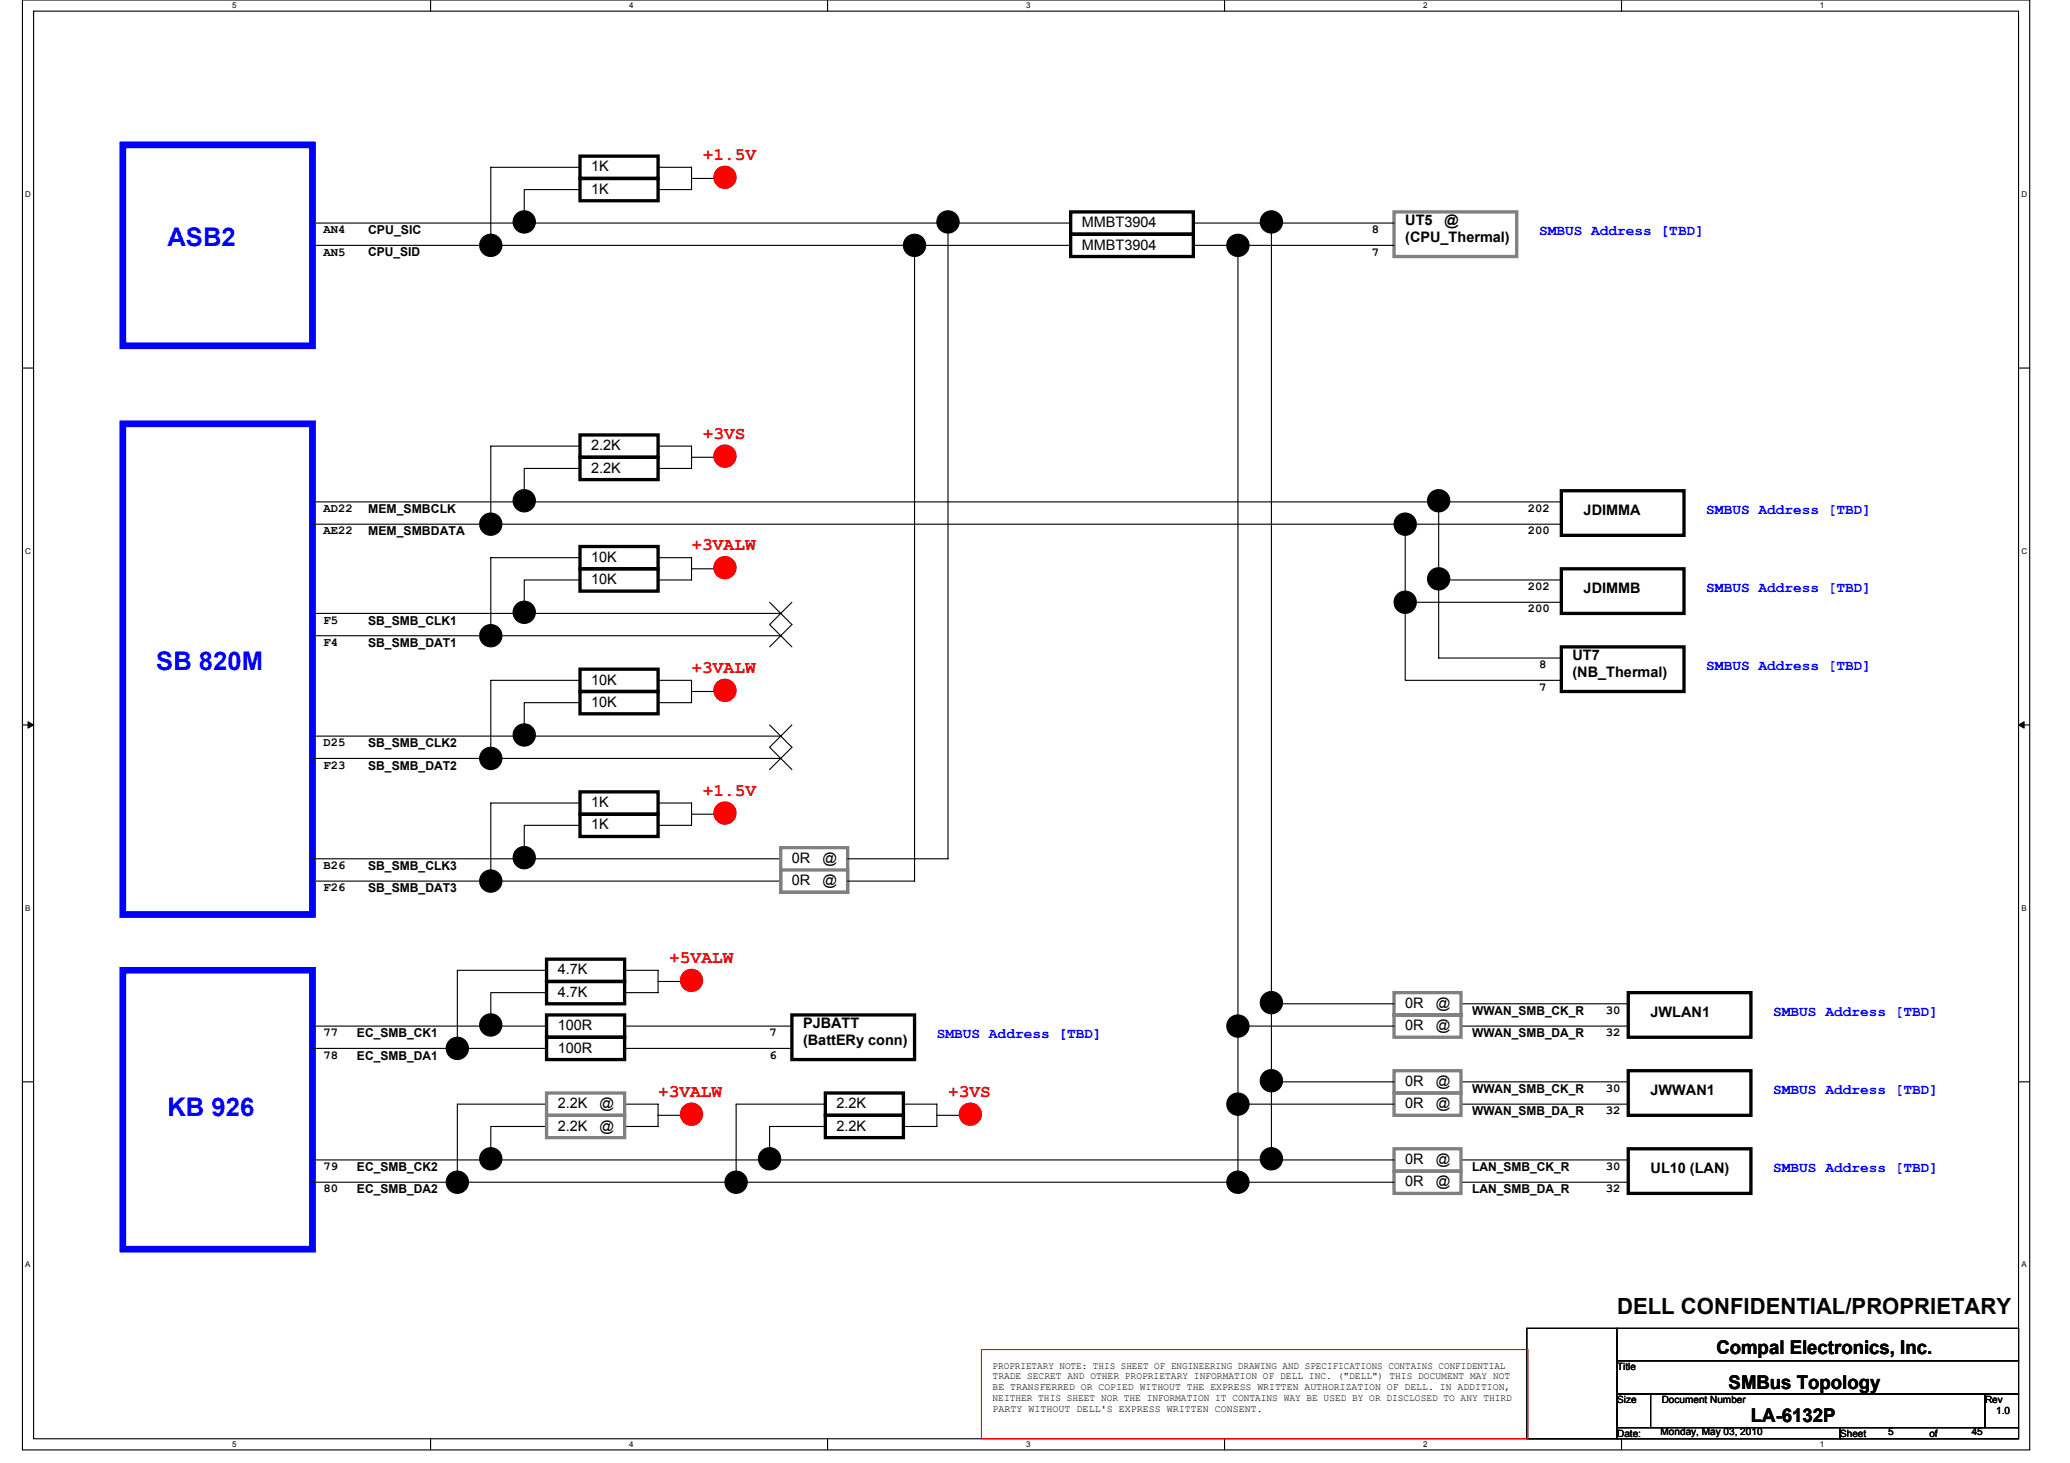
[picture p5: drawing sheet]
<svg xmlns="http://www.w3.org/2000/svg" width="297mm" height="210mm" viewBox="0 0 297 210" stroke-linecap="round" stroke-linejoin="round" font-family="sans-serif">
<path d="M3.2 0h288.1v208h-288.1zM4.8 1.6h284.9v204.8h-284.9z" fill="none" stroke="#000" stroke-width=".16"/>
<g fill="#fff">
<path d="M33.3 .2h.6v1.2h-.6z"/>
<path d="M33.3 206.6h.6v1.3h-.6z"/>
</g>
<path d="M61.8 0v1.6M61.8 206.4v1.6" fill="none" stroke="#000" stroke-width=".16"/>
<g fill="#fff">
<path d="M90.3 .2h.6v1.2h-.6z"/>
<path d="M90.3 206.6h.6v1.3h-.6z"/>
</g>
<path d="M118.8 0v1.6M118.8 206.4v1.6" fill="none" stroke="#000" stroke-width=".16"/>
<g fill="#fff">
<path d="M147.2 .2h.7v1.2h-.7z"/>
<path d="M147.2 206.6h.7v1.3h-.7z"/>
</g>
<path d="M175.7 0v1.6M175.7 206.4v1.6" fill="none" stroke="#000" stroke-width=".16"/>
<g fill="#fff">
<path d="M204.2 .2h.6v1.2h-.6z"/>
<path d="M204.2 206.6h.6v1.3h-.6z"/>
</g>
<path d="M232.7 0v1.6M232.7 206.4v1.6" fill="none" stroke="#000" stroke-width=".16"/>
<g fill="#fff">
<path d="M261.2 .2h.6v1.2h-.6z"/>
<path d="M261.2 206.6h.6v1.3h-.6z"/>
<path d="M3.6 27.2h.8v1.3h-.8z"/>
<path d="M290.1 27.2h.8v1.3h-.8z"/>
<path d="M3.6 78.4h.8v1.3h-.8z"/>
<path d="M290.1 78.4h.8v1.3h-.8z"/>
</g>
<path d="M3.2 52.8h1.6M289.7 52.8h1.6" fill="none" stroke="#000" stroke-width=".16"/>
<g fill="#fff">
<path d="M3.6 129.6h.8v1.3h-.8z"/>
<path d="M290.1 129.6h.7v1.3h-.7z"/>
</g>
<path d="M3.2 104h1.6M289.7 104h1.6" fill="none" stroke="#000" stroke-width=".16"/>
<path d="M4 103.5l.8 .5-.8 .5zM289.7 104l.8-.5v1z" fill="#000" stroke="#000" stroke-width=".14"/>
<g fill="#fff">
<path d="M3.6 180.8h.8v1.3h-.8z"/>
<path d="M290.1 180.8h.7v1.3h-.7z"/>
</g>
<g fill="none" stroke="#000" stroke-width=".16">
<path d="M44.8 32h108.8M44.8 35.2h108.8M83.2 27.2h-8v4.8M83.2 24h-12.8v11.2M94.4 24h4.8v3.2h-4.8M99.2 25.6h4.8M131.2 35.2v91.2h-9.6M136 32v91.2h-14.4M171.2 32h28.8M171.2 35.2h28.8M177.6 35.2v134.4M182.4 32v134.4"/>
<path d="M44.8 72h179.2M44.8 75.2h179.2M83.2 67.2h-8v4.8M83.2 64h-12.8v11.2M94.4 64h4.8v3.2h-4.8M99.2 65.6h4.8M201.6 75.2v22.4h22.4M206.4 72v22.4h17.6M44.8 88h67.2M44.8 91.2h67.2M83.2 83.2h-8v4.8M83.2 80h-12.8v11.2"/>
<path d="M83.2 97.6h-12.8v11.2M94.4 80h4.8v3.2h-4.8M94.4 97.6h4.8v3.2h-4.8M99.2 81.6h4.8M99.2 99.2h4.8M110.4 86.4l3.2 3.2-3.2 3.2M113.6 86.4l-3.2 3.2 3.2 3.2M201.6 86.4h22.4M206.4 83.2h17.6M44.8 105.6h67.2M44.8 108.8h67.2M83.2 100.8h-8v4.8"/>
<path d="M83.2 118.4h-8v4.8M83.2 115.2h-12.8v11.2M94.4 115.2h4.8v3.2h-4.8M99.2 116.8h4.8M110.4 104l3.2 3.2-3.2 3.2M113.6 104l-3.2 3.2 3.2 3.2M44.8 123.2h67.2M44.8 126.4h67.2M78.4 139.2h-12.8v11.2M89.6 139.2h4.8v3.2h-4.8M3.2 155.2h1.6M44.8 147.2h33.6"/>
<path d="M44.8 150.4h33.6M78.4 142.4h-8v4.8M78.4 158.4h-12.8v11.2M89.6 147.2h24M89.6 150.4h24M89.6 158.4h4.8v3.2h-4.8M94.4 140.8h4.8M118.4 158.4h-12.8v11.2M129.6 158.4h4.8v3.2h-4.8M177.6 147.2h22.4M177.6 158.4h22.4M182.4 155.2h17.6"/>
<path d="M182.4 144h17.6M209.6 155.2h24M209.6 147.2h24M209.6 158.4h24M209.6 144h24M289.7 155.2h1.6M44.8 166.4h155.2M44.8 169.6h155.2M78.4 161.6h-8v4.8M94.4 160h4.8M118.4 161.6h-8v4.8M134.4 160h4.8"/>
<path d="M209.6 166.4h24M209.6 169.6h24M219.1 190.6h12.9v15.8h-12.9zM232 190.6h57.7v4.6h-57.7zM232 195.2h57.7v4.8h-57.7zM232 204.8h32.1v1.6h-32.1zM232 200h4.8v4.8h-4.8zM236.8 200h48.1v4.8h-48.1zM264.1 204.8h25.6v1.6h-25.6zM284.9 200h4.8v4.8h-4.8z"/>
</g>
<path d="M17.6 20.8h27.2v28.8h-27.2zM17.6 60.8h27.2v70.4h-27.2zM17.6 139.2h27.2v40h-27.2z" fill="none" stroke="#00f" stroke-width=".96"/>
<g fill="#000" stroke="#000" stroke-width=".16">
<circle cx="70.4" cy="35.2" r="1.6"/>
<circle cx="75.2" cy="31.8" r="1.6"/>
<circle cx="131.2" cy="35.2" r="1.6"/>
<circle cx="136" cy="31.8" r="1.6"/>
<circle cx="177.6" cy="35.2" r="1.6"/>
<circle cx="182.4" cy="31.8" r="1.6"/>
<circle cx="70.4" cy="75.2" r="1.6"/>
<circle cx="75.2" cy="71.8" r="1.6"/>
<circle cx="201.6" cy="75.2" r="1.6"/>
<circle cx="206.4" cy="71.8" r="1.6"/>
<circle cx="70.4" cy="91.2" r="1.6"/>
<circle cx="75.2" cy="87.8" r="1.6"/>
<circle cx="201.6" cy="86.4" r="1.6"/>
<circle cx="206.4" cy="83" r="1.6"/>
<circle cx="70.4" cy="108.8" r="1.6"/>
<circle cx="75.2" cy="105.5" r="1.6"/>
<circle cx="70.4" cy="126.4" r="1.6"/>
<circle cx="75.2" cy="123.1" r="1.6"/>
<circle cx="65.6" cy="150.4" r="1.6"/>
<circle cx="70.4" cy="147.1" r="1.6"/>
<circle cx="177.6" cy="158.4" r="1.6"/>
<circle cx="177.6" cy="147.2" r="1.6"/>
<circle cx="182.4" cy="143.9" r="1.6"/>
<circle cx="182.4" cy="155.1" r="1.6"/>
<circle cx="65.6" cy="169.6" r="1.6"/>
<circle cx="70.4" cy="166.3" r="1.6"/>
<circle cx="105.6" cy="169.6" r="1.6"/>
<circle cx="110.4" cy="166.3" r="1.6"/>
<circle cx="177.6" cy="169.6" r="1.6"/>
<circle cx="182.4" cy="166.3" r="1.6"/>
</g>
<g fill="#f00" stroke="#f00" stroke-width=".16">
<circle cx="99.2" cy="140.7" r="1.6"/>
<circle cx="99.2" cy="159.9" r="1.6"/>
<circle cx="139.2" cy="159.9" r="1.6"/>
<circle cx="104" cy="81.4" r="1.6"/>
<circle cx="104" cy="99" r="1.6"/>
<circle cx="104" cy="116.7" r="1.6"/>
<circle cx="104" cy="65.4" r="1.6"/>
<circle cx="104" cy="25.4" r="1.6"/>
</g>
<g fill="none" stroke="#000" stroke-width=".48">
<path d="M83.2 22.4h11.2v3.2h-11.2zM83.2 25.6h11.2v3.2h-11.2zM153.6 30.4h17.6v3.2h-17.6zM153.6 33.6h17.6v3.2h-17.6zM83.2 78.4h11.2v3.2h-11.2zM83.2 62.4h11.2v3.2h-11.2zM83.2 65.6h11.2v3.2h-11.2zM224 70.4h17.7v6.4h-17.7zM83.2 81.6h11.2v3.2h-11.2zM83.2 96h11.2v3.2h-11.2zM83.2 99.2h11.2v3.2h-11.2zM224 81.6h17.7v6.4h-17.7z"/>
<path d="M224 92.8h17.7v6.4h-17.7zM83.2 113.6h11.2v3.2h-11.2zM83.2 116.8h11.2v3.2h-11.2zM78.4 137.6h11.2v3.2h-11.2zM78.4 140.8h11.2v3.2h-11.2zM78.4 145.6h11.2v3.2h-11.2zM78.4 148.8h11.2v3.2h-11.2zM113.6 145.6h17.6v6.4h-17.6zM118.4 156.8h11.2v3.2h-11.2zM233.6 142.4h17.7v6.4h-17.7zM233.6 153.6h17.7v6.4h-17.7zM118.4 160h11.2v3.2h-11.2z"/>
<path d="M233.6 164.8h17.7v6.4h-17.7z"/>
</g>
<path d="M200 30.4h17.6v6.4h-17.6zM112 121.6h9.6v6.4h-9.6zM112 124.8h9.6v3.2h-9.6zM78.4 156.8h11.2v3.2h-11.2zM200 145.6h9.6v3.2h-9.6zM200 142.4h9.6v3.2h-9.6zM200 153.6h9.6v3.2h-9.6zM200 156.8h9.6v3.2h-9.6zM78.4 160h11.2v3.2h-11.2zM200 164.8h9.6v3.2h-9.6zM200 168h9.6v3.2h-9.6z" fill="none" stroke="#808080" stroke-width=".48"/>
<path d="M140.8 193.6h78.4v12.8h-78.4z" fill="none" stroke="#f00" stroke-width=".16"/>
<g font-size="3.7" fill="#00f">
<text x="24" y="35.3">ASB2</text>
<text x="22.4" y="96.1">SB 820M</text>
<text x="24" y="160.1">KB 926</text>
</g>
<text font-size="3.2" x="232" y="188.5">DELL CONFIDENTIAL/PROPRIETARY</text>
<g font-size="2.7">
<text x="246.3" y="194.3">Compal Electronics, Inc.</text>
<text x="248.1" y="199.3">SMBus Topology</text>
<text x="251.3" y="204.1">LA-6132P</text>
</g>
<g font-size="2.6" fill="#f00">
<text x="100.8" y="22.9">+1.5V</text>
<text x="100.8" y="62.9">+3VS</text>
<text x="99.2" y="78.9">+3VALW</text>
<text x="99.2" y="96.5">+3VALW</text>
<text x="100.8" y="114.1">+1.5V</text>
<text x="96" y="138.2">+5VALW</text>
<text x="94.4" y="157.4">+3VALW</text>
<text x="136" y="157.4">+3VS</text>
</g>
<g font-size="2.1">
<text x="84.8" y="24.6">1K</text>
<text x="84.8" y="27.8">1K</text>
<text x="155.2" y="32.6">MMBT3904</text>
<text x="155.2" y="35.8">MMBT3904</text>
<text x="201.6" y="32.3">UT5</text>
<text x="201.6" y="34.7">(CPU_Thermal)</text>
<text x="207.3" y="32.3">@</text>
<text x="84.8" y="64.6">2.2K</text>
<text x="84.8" y="67.8">2.2K</text>
<text x="227.2" y="73.9">JDIMMA</text>
<text x="84.8" y="80.6">10K</text>
<text x="84.8" y="83.8">10K</text>
<text x="227.2" y="85.1">JDIMMB</text>
<text x="225.6" y="94.7">UT7</text>
<text x="84.8" y="98.2">10K</text>
<text x="84.8" y="101.4">10K</text>
<text x="225.6" y="97.1">(NB_Thermal)</text>
<text x="84.8" y="115.8">1K</text>
<text x="84.8" y="119">1K</text>
<text x="113.6" y="123.8">0R</text>
<text x="118" y="123.8">@</text>
<text x="113.6" y="127">0R</text>
<text x="118" y="127">@</text>
<text x="80" y="139.8">4.7K</text>
<text x="80" y="143">4.7K</text>
<text x="80" y="147.8">100R</text>
<text x="115.2" y="147.5">PJBATT</text>
<text x="115.2" y="149.9">(BattERy conn)</text>
<text x="201.6" y="144.6">0R</text>
<text x="201.6" y="147.8">0R</text>
<text x="206" y="144.6">@</text>
<text x="206" y="147.8">@</text>
<text x="236.8" y="145.9">JWLAN1</text>
<text x="80" y="151">100R</text>
<text x="201.6" y="155.8">0R</text>
<text x="206" y="155.8">@</text>
<text x="80" y="159">2.2K</text>
<text x="86" y="159">@</text>
<text x="120" y="159">2.2K</text>
<text x="201.6" y="159">0R</text>
<text x="206" y="159">@</text>
<text x="236.8" y="157.1">JWWAN1</text>
<text x="80" y="162.2">2.2K</text>
<text x="86" y="162.2">@</text>
<text x="120" y="162.2">2.2K</text>
<text x="201.6" y="167">0R</text>
<text x="206" y="167">@</text>
<text x="201.6" y="170.2">0R</text>
<text x="206" y="170.2">@</text>
<text x="236.8" y="168.3">UL10 (LAN)</text>
</g>
<g font-size="2.1" fill="#00f">
<text x="220.8" y="33.7">SMBUS Address [TBD]</text>
<text x="244.9" y="73.7">SMBUS Address [TBD]</text>
<text x="244.9" y="84.9">SMBUS Address [TBD]</text>
<text x="244.9" y="96.1">SMBUS Address [TBD]</text>
<text x="134.4" y="148.9">SMBUS Address [TBD]</text>
<text x="254.5" y="145.7">SMBUS Address [TBD]</text>
<text x="254.5" y="156.9">SMBUS Address [TBD]</text>
<text x="254.5" y="168.1">SMBUS Address [TBD]</text>
</g>
<g font-size="1.8">
<text x="46.4" y="33.5">AN4</text>
<text x="52.8" y="33.6">CPU_SIC</text>
<text x="196.8" y="33.5">8</text>
<text x="46.4" y="36.7">AN5</text>
<text x="52.8" y="36.8">CPU_SID</text>
<text x="196.8" y="36.7">7</text>
<text x="46.4" y="73.5">AD22</text>
<text x="46.4" y="76.7">AE22</text>
<text x="52.8" y="76.8">MEM_SMBDATA</text>
<text x="52.8" y="73.6">MEM_SMBCLK</text>
<text x="219.2" y="73.5">202</text>
<text x="219.2" y="76.7">200</text>
<text x="46.4" y="89.5">F5</text>
<text x="52.8" y="89.6">SB_SMB_CLK1</text>
<text x="219.2" y="84.7">202</text>
<text x="219.2" y="87.9">200</text>
<text x="46.4" y="92.7">F4</text>
<text x="52.8" y="92.8">SB_SMB_DAT1</text>
<text x="220.8" y="95.9">8</text>
<text x="220.8" y="99.1">7</text>
<text x="46.4" y="107.1">D25</text>
<text x="52.8" y="107.2">SB_SMB_CLK2</text>
<text x="46.4" y="110.3">F23</text>
<text x="52.8" y="110.4">SB_SMB_DAT2</text>
<text x="46.4" y="124.7">B26</text>
<text x="52.8" y="124.8">SB_SMB_CLK3</text>
<text x="46.4" y="127.9">F26</text>
<text x="52.8" y="128">SB_SMB_DAT3</text>
<text x="46.4" y="148.7">77</text>
<text x="51.2" y="148.8">EC_SMB_CK1</text>
<text x="110.4" y="148.7">7</text>
<text x="211.2" y="148.8">WWAN_SMB_DA_R</text>
<text x="211.2" y="145.6">WWAN_SMB_CK_R</text>
<text x="230.4" y="145.5">30</text>
<text x="230.4" y="148.7">32</text>
<text x="46.4" y="151.9">78</text>
<text x="51.2" y="152">EC_SMB_DA1</text>
<text x="110.4" y="151.9">6</text>
<text x="211.2" y="160">WWAN_SMB_DA_R</text>
<text x="211.2" y="156.8">WWAN_SMB_CK_R</text>
<text x="230.4" y="156.7">30</text>
<text x="230.4" y="159.9">32</text>
<text x="46.4" y="167.9">79</text>
<text x="230.4" y="167.9">30</text>
<text x="46.4" y="171.1">80</text>
<text x="51.2" y="168">EC_SMB_CK2</text>
<text x="51.2" y="171.2">EC_SMB_DA2</text>
<text x="211.2" y="171.2">LAN_SMB_DA_R</text>
<text x="211.2" y="168">LAN_SMB_CK_R</text>
<text x="230.4" y="171.1">32</text>
</g>
<g font-size="1.4">
<text x="142.4" y="196.4">PROPRIETARY NOTE: THIS SHEET OF ENGINEERING DRAWING AND SPECIFICATIONS CONTAINS CONFIDENTIAL</text>
<text x="142.4" y="197.9">TRADE SECRET AND OTHER PROPRIETARY INFORMATION OF DELL INC. (&quot;DELL&quot;) THIS DOCUMENT MAY NOT</text>
<text x="232" y="196.5">Title</text>
<text x="142.4" y="199.5">BE TRANSFERRED OR COPIED WITHOUT THE EXPRESS WRITTEN AUTHORIZATION OF DELL. IN ADDITION,</text>
<text x="142.4" y="201">NEITHER THIS SHEET NOR THE INFORMATION IT CONTAINS WAY BE USED BY OR DISCLOSED TO ANY THIRD</text>
<text x="142.4" y="202.5">PARTY WITHOUT DELL'S EXPRESS WRITTEN CONSENT.</text>
<text x="232" y="201.3">Size</text>
<text x="238.4" y="201.3">Document Number</text>
<text x="284.9" y="201.3">Rev</text>
<text x="286.5" y="202.9">1.0</text>
<text x="232" y="206.1">Date:</text>
<text x="238.3" y="206">Monday, May 03, 2010</text>
<text x="264.1" y="206.1">Sheet</text>
<text x="270.9" y="206">5</text>
<text x="276.9" y="206.1">of</text>
<text x="282.9" y="206">45</text>
</g>
<g font-size="1.1">
<text x="33.3" y="1.2">5</text>
<text x="90.3" y="1.2">4</text>
<text x="147.2" y="1.2">3</text>
<text x="204.2" y="1.2">2</text>
<text x="261.2" y="1.2">1</text>
<text x="3.6" y="28.2">D</text>
<text x="290.1" y="28.2">D</text>
<text x="3.6" y="79.4">C</text>
<text x="290.1" y="79.4">C</text>
<text x="3.6" y="130.6">B</text>
<text x="290.1" y="130.6">B</text>
<text x="3.6" y="181.9">A</text>
<text x="290.1" y="181.9">A</text>
<text x="33.3" y="207.6">5</text>
<text x="90.3" y="207.6">4</text>
<text x="147.2" y="207.6">3</text>
<text x="204.2" y="207.6">2</text>
<text x="261.2" y="207.6">1</text>
</g>
</svg>
